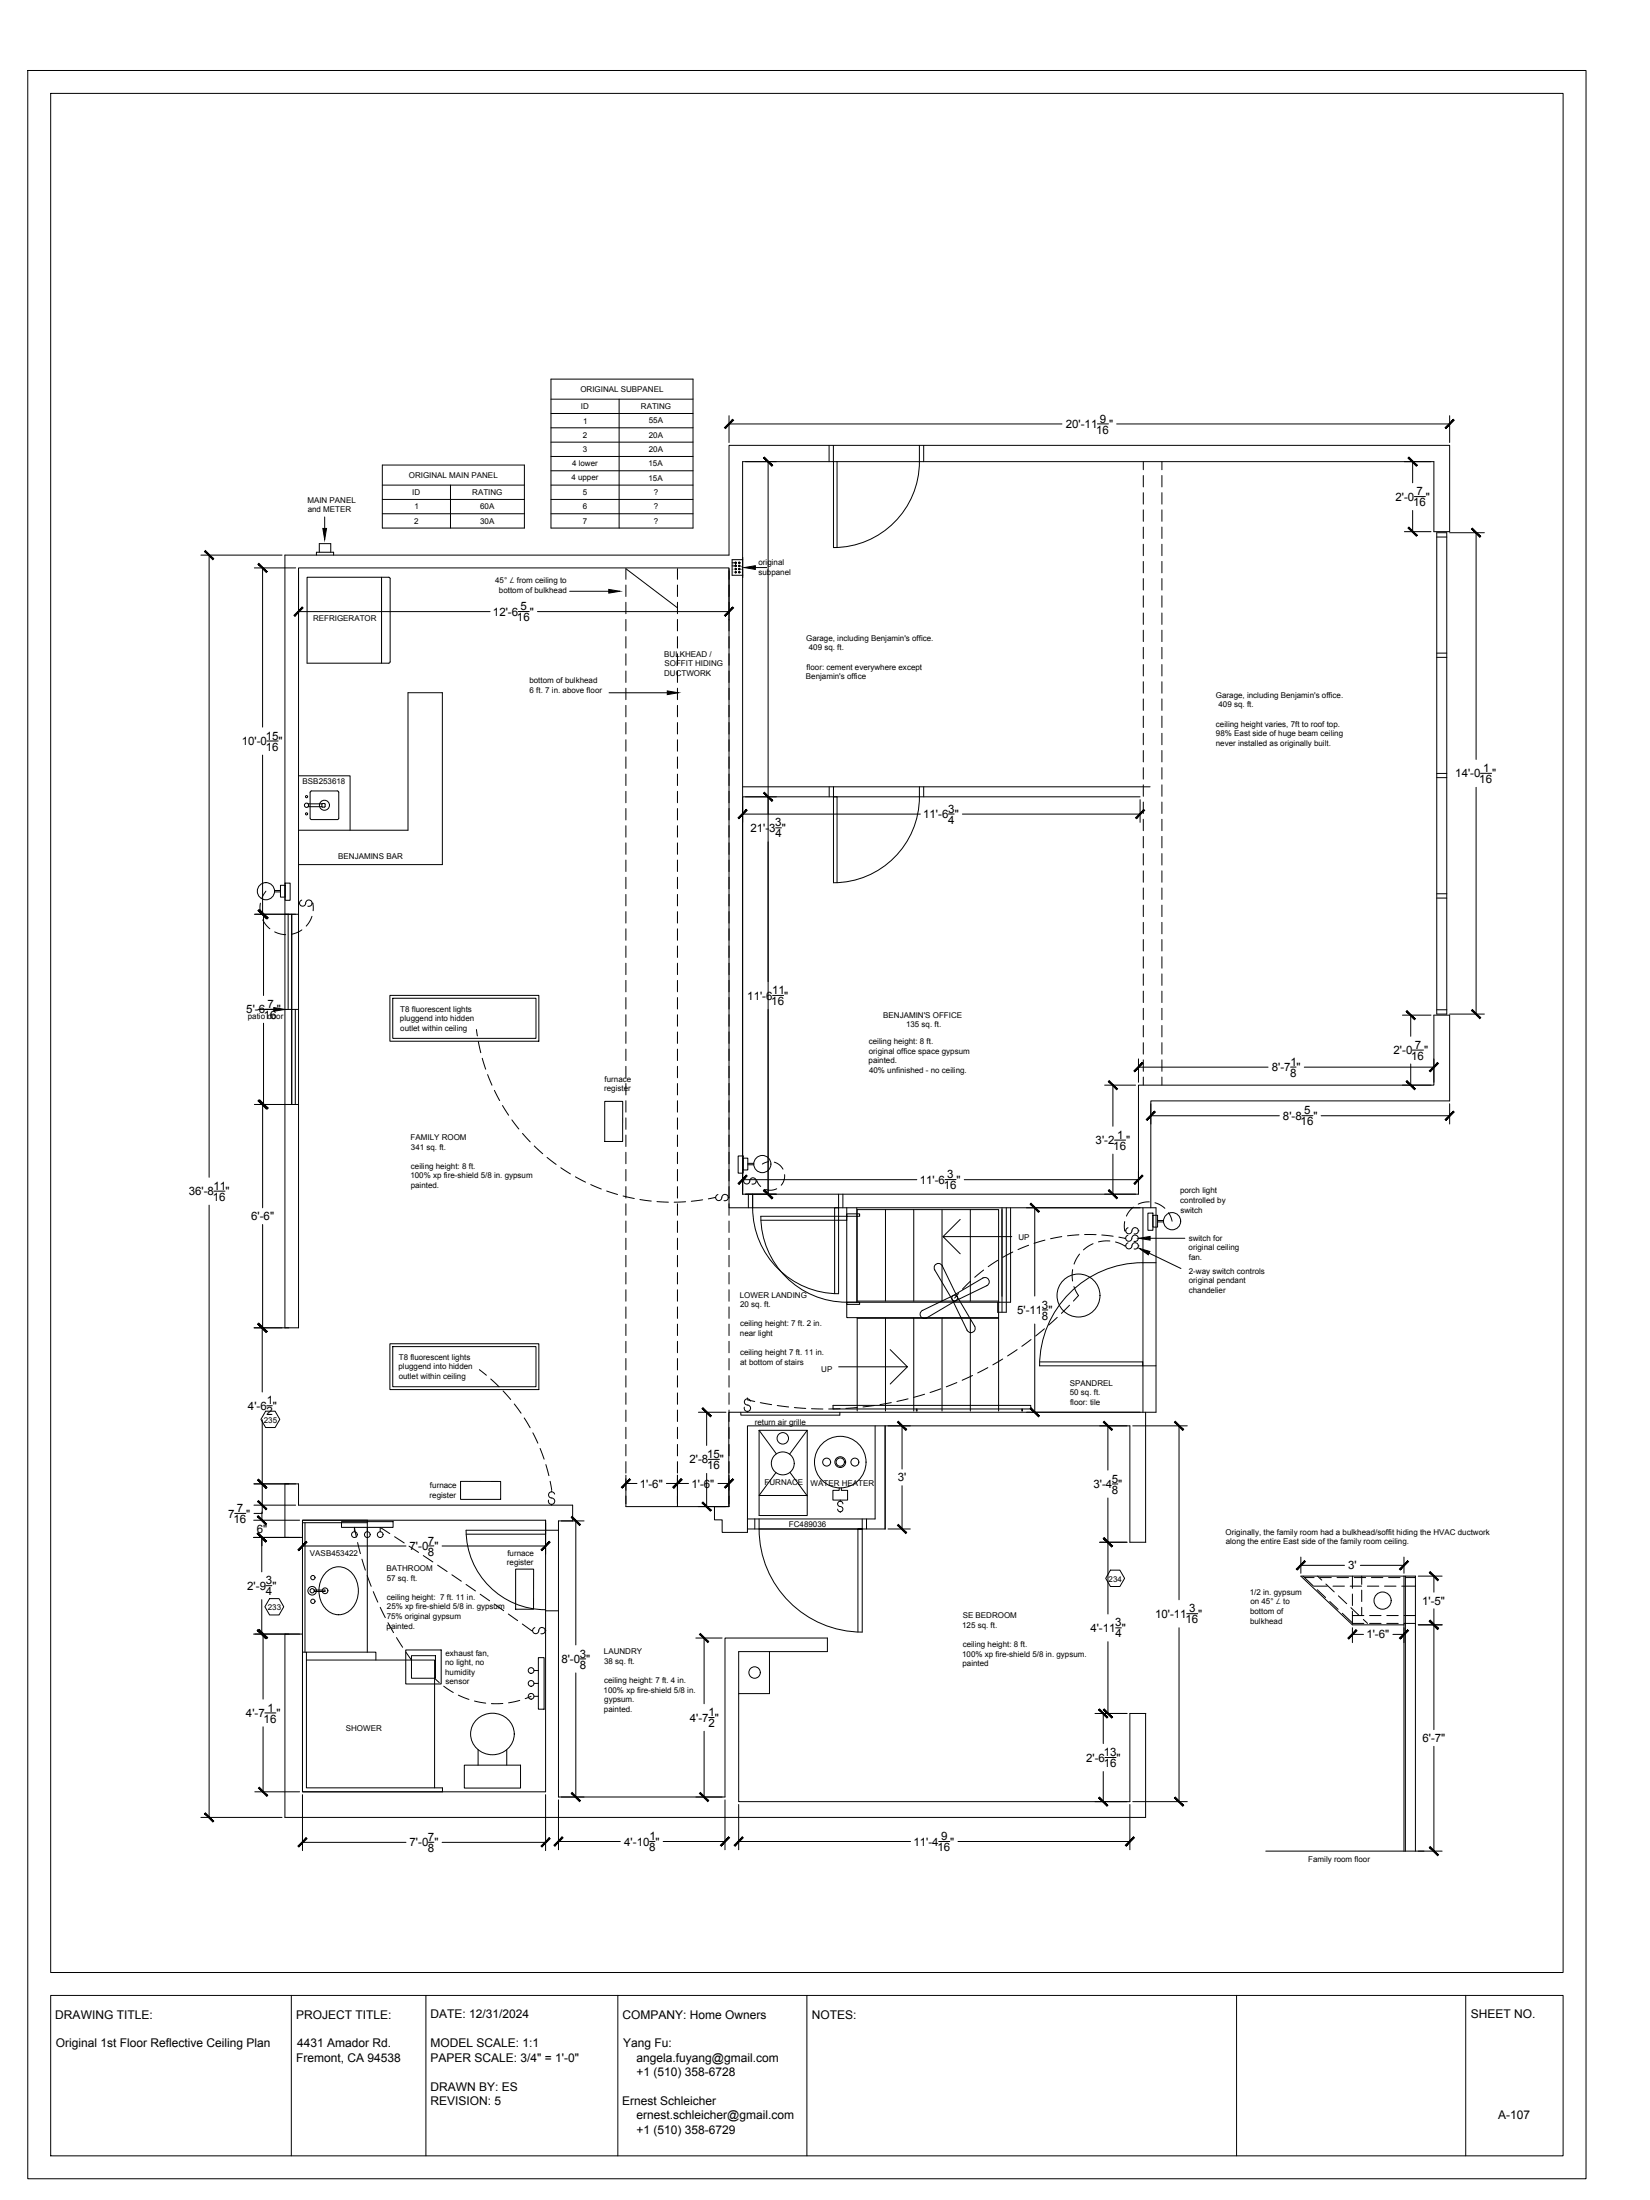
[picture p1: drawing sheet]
<svg xmlns="http://www.w3.org/2000/svg" width="914mm" height="1219mm" viewBox="0 0 914 1219" stroke-linecap="round" stroke-linejoin="round" font-family="sans-serif">
<!-- layer: A-101-Floorplan-1st-floor -->
<g fill="none" stroke="#000" stroke-width=".55">
<path d="M305 210h79v83h-79zM305 221h79M305 229h79M305 237h79M343 221v72M212 258h79v35h-79zM305 245h79M305 253h79M459 247v9M462 247v9h-50v406M464 256v47M510 247a52 52 0 0 1-10 38 48 48 0 0 1-38 18"/>
<path d="M512 247v9M634 256v4M644 256v4M212 269h79M212 277h79M250 269v24M305 269h79M305 277h79M305 261h79M634 264v6M634 273v6M644 264v6"/>
<path d="M644 273v6M180 286v7M212 285h79M305 285h79M634 283v6M634 292v6M644 283v6M644 292v6M796 295h6v267h-6zM796 298h6M175 308v-2h10v2M177 306v-5h6v5"/>
<path d="M211 320v48M215 320l1 1v46l-46 1v-48h45M375 315v6M404 315v6M406 312h2M407 314h1M407 315h1M407 317h1M408 312v2h-2M408 311v1M408 313v1M408 315v1"/>
<path d="M408 317v1M409 312h1M409 314h1M409 315h1M409 317h1M410 311v1M410 313v1M410 315v1M410 317v1M412 310h-6v9h6M419 315h6M462 303v-47h333v39h8v-48h-399v61h-246v428h7v-421h239v354h237v114h-237v52"/>
<path d="M634 302v6M634 311v6M644 302v6M644 311v6M316 328h21M347 321v-6l28 22M347 324v7M347 334v6M375 324v7M375 334v6M404 324v7M404 334v6"/>
<path d="M634 321v6M634 330v7M634 340v6M644 321v6M644 330v7M644 340v6M347 343v7M347 353v6M375 343v7M375 353v6M404 343v7M404 353v6"/>
<path d="M634 349v7M634 359v6M644 349v7M644 359v6M347 362v7M347 372v6M375 362v7M375 372v6M404 362v7M404 372v6M634 368v7M634 378v6"/>
<path d="M644 368v7M644 378v6M796 364h6M796 362h6M338 384h32M347 381v7M347 391v6M375 381v7M375 391v6M404 381v7M404 391v6M634 387v7"/>
<path d="M634 397v6M644 387v7M644 397v6M347 400v7M347 410v6M347 419v7M375 400v7M375 410v6M375 419v7M404 400v7M404 410v6M404 419v7"/>
<path d="M634 406v7M634 416v6M644 406v7M644 416v6M165 430h29v30M172 439h16v15h-16zM347 429v6M347 439v6M375 429v6M375 439v6M404 429v6M404 439v6"/>
<path d="M412 436h225M460 436v6M462 436v53M510 436a48 48 0 0 1-48 53M512 436v6M634 425v7M634 435v6M644 425v7M644 435v6M796 431h6M796 429h6M171 445h7"/>
<path d="M171 447h7M178 445h2v2h-2zM347 448v6M347 458v6M375 448v6M375 458v6M404 448v6M404 458v6M462 442h2v47M632 442h-220v220M634 444v7M634 454v6"/>
<path d="M644 444v7M644 454v6M165 460h61v-76h19v95h-80M347 467v6M347 477v6M375 467v6M375 477v6M404 467v6M404 477v6M634 464v6M634 473v6M644 464v6"/>
<path d="M644 473v6M147 494l-2 4M152 493h3M152 494h3M155 491h3v6h-3zM158 489h3v10h-3zM167 499a1.7 1.7 0 0 0-1 2 1.7 1.7 0 0 0 2 1 1.7 1.7 0 0 0 1-2 1.8 1.8 0 0 1 3-1 1.8 1.8 0 0 1 1 2 1.8 1.8 0 0 1-2 1M347 486v7M347 496v6M375 486v7M375 496v6M404 486v7"/>
<path d="M404 496v6M634 483v6M634 492v6M644 483v6M644 492v6M796 495h6M796 498h6M144 501l1 6M146 510l4 5M152 516l6 2M158 507h7M160 507v52"/>
<path d="M162 507v105M165 501h1M167 515l-6 3M173 508l-3 5M173 501l1 4M347 505v7M347 515v6M375 505v7M375 515v6M404 505v7M404 515v6M634 502v6"/>
<path d="M634 511v7M644 502v6M644 511v7M347 524v7M347 534v6M375 524v7M375 534v6M404 524v7M404 534v6M634 521v6M634 530v7M634 540v6"/>
<path d="M644 521v6M644 530v7M644 540v6M143 559h9M158 559h7M164 559v53M216 552h83v25h-83zM218 553h79v22h-79zM347 543v7M347 553v6M375 543v7M375 553v6"/>
<path d="M404 543v7M404 553v6M634 549v7M634 559v6M644 549v7M644 559v6M796 560h6M264 571l1 3M265 577l1 6M347 562v7M347 572v6M375 562v7"/>
<path d="M375 572v6M404 562v7M404 572v6M634 568v7M634 578v6M644 568v7M644 578v6M267 586l2 7M270 596l3 5M347 581v7M347 591v6M375 581v7"/>
<path d="M375 591v6M404 581v7M404 591v6M634 587v7M634 597v4M644 587v7M644 597v4M158 612h7M274 604l3 6M278 613l4 5M335 610h10v23h-10zM347 600v7"/>
<path d="M347 610v6M347 620v6M375 600v7M375 610v6M375 620v6M404 600v7M404 610v6M404 620v6M284 621l4 5M290 628l4 5M296 635l5 4M347 629v6"/>
<path d="M347 639v6M375 629v6M375 639v6M404 629v6M404 639v6M303 641l5 4M311 647l5 4M319 652l5 3M327 656l6 3M347 648v6M347 658v6M375 648v6"/>
<path d="M375 658v6M404 648v6M404 658v6M409 641h3v9h-3zM412 654h.1M412 642h2v6h-2zM413 653a1.7 1.7 0 0 0-1 2 1.7 1.7 0 0 0 2 1 1.7 1.7 0 0 0 2-2 1.8 1.8 0 0 1 2-1 1.8 1.8 0 0 1 1 2 1.8 1.8 0 0 1-2 1M414 645h4M419 654l3 4M426 644l-4 1M429 644l3 1 2 3M430 659l-2 1-4-1"/>
<path d="M435 651l-1 3-1 3M336 660l6 2M345 663l7 1M347 667v6M347 677v6M355 665l6 1M364 666h6M375 667v6M375 677v6M380 666h-6M389 665l-6 1M397 664h-4"/>
<path d="M398 662a1.7 1.7 0 0 0-1 2 1.7 1.7 0 0 0 2 1 1.7 1.7 0 0 0 1-2 1.8 1.8 0 0 1 2-1 1.8 1.8 0 0 1 1 2 1.8 1.8 0 0 1-2 1M404 664h.1M404 667v6M404 677v6M412 662h219v-61h164v-38h8v47h-165v59M415 662v7M417 662v7M422 676h47v-2h-47a48 48 0 0 0 47 48M465 662v55a48 48 0 0 1-48-48M465 669h-2v48M467 662v7M469 673h7v1h-7z"/>
<path d="M469 669v53M475 669v53M532 676l-9 9M555 669v58M558 669v58h-5v-5M560 669v53h-91v8h84v-9M623 677v4v1h1M628 669l-4 5M633 669v114M636 672h3v10h-3zM637 666l-6 1M639 673h2v7h-2z"/>
<path d="M640 667l6 3M641 676h4M641 677h4M648 672l2 5M347 686v7M347 696v6M375 686v7M375 696v6M404 686v7M404 696v6M553 698l-5 4M561 685h-38l9 10"/>
<path d="M561 694l-5 3M570 690l-6 3M579 687l-6 2M588 685l-6 1M598 684l-6 1M598 695l-3 6M601 684h6M606 689l-6 4M611 684l6 1M615 688h-6M618 688l6 2M620 686h4"/>
<path d="M625 685a1.7 1.7 0 0 0-1 2 1.7 1.7 0 0 0 2 1 1.7 1.7 0 0 0 1-2 1.8 1.8 0 0 1 3-1 1.8 1.8 0 0 1 1 2 1.8 1.8 0 0 1-3 1M625 680a1.7 1.7 0 0 0-1 2 1.7 1.7 0 0 0 2 2 1.7 1.7 0 0 0 1-2M625 689a1.7 1.7 0 0 0-1 2 1.7 1.7 0 0 0 2 1 1.7 1.7 0 0 0 1-2M627 682a1.8 1.8 0 0 1 2-2 1.8 1.8 0 0 1 2 2 1.8 1.8 0 0 1-3 2M627 690a1.8 1.8 0 0 1 2-1 1.8 1.8 0 0 1 2 2 1.8 1.8 0 0 1-3 1M631 686h.1M631 682h.1M631 690h.1M641 700a58 58 0 0 0-65 57h65M347 705v7M347 715v6M375 705v7"/>
<path d="M375 715v6M404 705v7M404 715v6M518 704l10 16 8 17M522 701l8 18M522 702a2.4 2.4 0 0 0-3-2 2.4 2.4 0 0 0-1 4M530 719l10 16M531 717l-2 2M538 710l-5 4M545 708a2.4 2.4 0 0 1 3 1 2.4 2.4 0 0 1-1 4M545 708l-17 10-17 8M545 704l-5 4"/>
<path d="M547 712l-17 9-17 9M594 704v6M595 713l3 5-3 3M347 724v7M347 734v6M375 724v7M375 734v6M404 724v7M404 734v6M469 722h7v1h-7zM491 731v51M506 731v51"/>
<path d="M511 726a2.4 2.4 0 0 0-1 3 2.4 2.4 0 0 0 4 1M522 731v51M538 731v51M540 735a2.4 2.4 0 0 1-1 3 2.4 2.4 0 0 1-3-1M579 736l-5 4M586 730l-5 4M593 723l-5 5M216 745h83v25h-83zM218 746h79v22h-79zM266 759l4 3M347 743v7M347 753v6"/>
<path d="M375 743v7M375 753v6M404 743v7M404 753v6M493 748l10 9h-38M503 757l-10 10M547 758l-5 3M556 753l-6 3M564 748l-6 3M571 742l-5 4M576 755h57v2M272 764l5 5"/>
<path d="M279 771l4 5M285 778l4 5M347 762v7M347 772v6M375 762v7M375 772v6M404 762v7M404 772v6M414 776l4 1M414 775h.1M416 776a1.7 1.7 0 0 0-2-1 1.7 1.7 0 0 0-1 2 1.7 1.7 0 0 0 2 2 1.8 1.8 0 0 1 1 2 1.8 1.8 0 0 1-2 1 1.8 1.8 0 0 1-1-2M421 777l7 1"/>
<path d="M431 779l6 1M462 779h109v2h-109zM485 779l-7 1M494 777l-6 1M503 775l-6 2M512 773l-6 1M521 770l-6 2M530 766l-6 3M539 762l-6 3M147 782h5l3 5-3 4h-5l-2-4zM291 786l3 5M295 794l3 6"/>
<path d="M347 781v7M347 791v6M375 781v7M375 791v6M404 781v7M404 791v6M411 783v1h54v-1M414 782v1M421 793v47h26v-47M421 793h26l-9 13M421 793l9 13M440 780l7 1"/>
<path d="M450 781h6M466 781h-7M475 782v-51h78v51M475 780l-6 1M485 790v52h-71M491 790v57h-77M508 781v1M566 781v1M567 781v1M635 783v72M299 803l3 6M303 812l1 6"/>
<path d="M347 800v7M347 810v6M347 820v6M375 800v7M375 810v6M375 820v6M404 800v7M404 810v6M404 820v6M430 816l-9 13h26M438 816l9 13M255 821h22v10h-22z"/>
<path d="M305 821l1 5M306 826v1M306 834h.1M307 828a1.7 1.7 0 0 0-2-1 1.7 1.7 0 0 0-1 2 1.7 1.7 0 0 0 2 1 1.8 1.8 0 0 1 1 2 1.8 1.8 0 0 1-2 2 1.8 1.8 0 0 1-1-3M347 829v6h57M375 829v6M404 835h-8v7h4v7h14v-59h212v65h9M404 829v6M465 825v1h-3v5h8v-5h-4v-1M466 831v1M466 838h.1M467 833a1.5 1.5 0 0 0-2-1 1.5 1.5 0 0 0-1 2 1.5 1.5 0 0 0 2 1 1.6 1.6 0 0 1 1 3 1.8 1.8 0 0 1-3-2"/>
<path d="M189 843h29v3h-29zM196 849v-3l1 6M198 855l2 6M204 846v3M211 849v-3l5 4M219 852l5 3M227 857l5 3M258 850h44M302 842h-134v10h-10v-30h7v12h152v9h-8v153h93v-88h57v7h-50v83h217v-48h9M302 842v151h-134v-87h-10v101h477v-57M302 842v6h7M302 848h-44a44 44 0 0 0 44 44"/>
<path d="M418 842v5M421 847h57h-3v57M421 842v5M478 842v62a57 57 0 0 1-57-57M480 842v5M201 864l1 6M203 873l3 6M235 862l5 4M243 867l5 4M250 873l6 3M258 878l6 4M286 870h10v22h-10z"/>
<path d="M615 870h6l2 5-2 4h-6l-2-4zM722 873l6 6M723 874h5M728 879h8M730 873l2 3M731 874h7M735 878l4 4M739 879h6M741 874h6M748 879h7M749 873v7M750 874h7"/>
<path d="M755 873v5M758 879h6M760 874h6M767 879h7M770 874h6M777 879h7M778 873v153M779 873v153M779 874h5M149 886h6l2 4-2 5h-6l-2-5zM207 882l2 6M211 891l3 5"/>
<path d="M215 899l3 6M266 883l5 4M274 889l5 4M282 894l5 4M289 900l6 4M302 893h7M730 881l5 4M737 888l5 4M742 884l4 5M744 894l5 5M749 891l4 4M749 895h7"/>
<path d="M749 883v7M749 893v7h7M755 881v7M755 891v4M756 897l2 3M759 895h6M759 900h6M769 895h6M769 900h6M778 895h6M778 900h6M220 908l3 5"/>
<path d="M225 914h19v19h-19zM225 916l3 4M228 918h13v12h-13zM296 902a1.7 1.7 0 0 0-1 2 1.7 1.7 0 0 0 2 1 1.7 1.7 0 0 0 2-2 1.8 1.8 0 0 1 2-1 1.8 1.8 0 0 1 1 2 1.8 1.8 0 0 1-2 1M298 919h4v28h-4zM302 904h1M426 915v24h-17M778 900h-29l-28-27h63v153M241 930l2 2M246 934l5 4M254 939l6 3M296 933h2"/>
<path d="M296 926h2M263 943l6 1M279 944h-7M288 942l-6 2M294 940l-3 1M296 940h2M701 1026h88"/>
<circle cx="408" cy="314" r=".4"/>
<circle cx="408" cy="317" r=".4"/>
<circle cx="408" cy="315" r=".4"/>
<circle cx="408" cy="312" r=".4"/>
<circle cx="410" cy="315" r=".4"/>
<circle cx="410" cy="314" r=".4"/>
<circle cx="410" cy="317" r=".4"/>
<circle cx="410" cy="312" r=".4"/>
<circle cx="170" cy="446" r="1.2"/>
<circle cx="170" cy="441" r=".6"/>
<circle cx="170" cy="451" r=".6"/>
<circle cx="180" cy="446" r="2.8"/>
<circle cx="147" cy="494" r="5"/>
<circle cx="422" cy="645" r="5"/>
<circle cx="650" cy="677" r="5"/>
<circle cx="529" cy="719" r="1.6"/>
<circle cx="598" cy="718" r="12"/>
<circle cx="434" cy="797" r="3"/>
<circle cx="434" cy="811" r="6"/>
<circle cx="458" cy="810" r="2.2"/>
<circle cx="466" cy="810" r="14"/>
<circle cx="466" cy="810" r="3"/>
<circle cx="466" cy="810" r="2.3"/>
<circle cx="474" cy="810" r="2.2"/>
<circle cx="196" cy="850" r="1.6"/>
<circle cx="204" cy="850" r="1.6"/>
<circle cx="211" cy="850" r="1.6"/>
<circle cx="766" cy="887" r="5"/>
<circle cx="294" cy="933" r="1.6"/>
<circle cx="294" cy="926" r="1.6"/>
<circle cx="418" cy="927" r="3"/>
<circle cx="294" cy="940" r="1.6"/>
</g>
<!-- layer: cabinets-sink-toilet-bar -->
<g fill="none" stroke="#000" stroke-width=".55">
<path d="M168 844v-2h36v74M168 844h36M168 844v72M169 844v72M181 871a10 10 0 0 1 11-2 10 10 0 0 1 6 10 13 13 0 0 1-12 16 14 14 0 0 1-5-24zM174 881h6v1h-6M168 916h2v75h75v2h-77zM170 920h71v71M170 916h38v4M264 953a12 12 0 0 1 18 1 12 12 0 0 1-4 17 12 12 0 0 1-15-3 12 12 0 0 1 1-15zM257 978h31v13h-31zM265 970v8"/>
<path d="M281 970v8"/>
<circle cx="173" cy="874" r="1.2"/>
<circle cx="173" cy="882" r="2.4"/>
<circle cx="173" cy="882" r="1.2"/>
<circle cx="173" cy="887" r="1.2"/>
<circle cx="180" cy="882" r="1.6"/>
</g>
<!-- layer: north-staircase -->
<path d="M475 670h78v51h-78zM491 670v51M506 670v51M522 670v51M538 670v51M491 790v57" fill="none" stroke="#000" stroke-width=".55"/>
<!-- layer: A-101-Floorplan-1st-floor -->
<path d="M179 293h2l-1 6zM412 315l7-1v2zM337 327l7 1-7 1zM370 383l6 1-6 1zM152 558l6 1-6 1z" fill="#000" stroke="#000" stroke-width=".55"/>
<!-- layer: A101-Text -->
<path d="M637 694l17 9M637 686h20" fill="none" stroke="#000" stroke-width=".55"/>
<path d="M631 692l6 2-1 1zM631 686l6-1v2z" fill="#000" stroke="#000" stroke-width=".55"/>
<!-- layer: A101-Dimensions -->
<g fill="none" stroke="#000" stroke-width=".55">
<path d="M404 230v15M404 235h185M608 235h6M619 235h184M803 230v15M413 256h17M426 256v406M778 256h15M783 256v12M784 275h6M778 295h15M783 283v12"/>
<path d="M803 295h20M818 295v126M111 308h45M116 308v344M141 315h23M146 315v88M165 316v28M404 316v28M165 339h107M287 339h6M298 339h106M146 418v89"/>
<path d="M148 411h6M818 436v126M820 429h7M412 443v13M412 451h98M413 442h17M430 459h3M526 451h3M533 451h99M632 443v13M141 507h23M146 507v45"/>
<path d="M147 559h6M428 552h6M146 567v45M777 563h16M782 563v11M803 562h20M631 587v13M631 591h72M715 591h3M723 591h72M782 590v11M783 582h6"/>
<path d="M795 587v13M141 612h19M146 612v57M612 601h17M617 601v23M638 612v11M638 618h71M721 618h7M732 618h71M777 601h16M803 612v11M617 640v22"/>
<path d="M618 632h6M412 649v11M412 654h96M524 654h6M534 654h97M631 649v11M116 668v339M119 660h6M146 679v57M413 662h17M569 669h63M573 669v49"/>
<path d="M612 662h17M141 736h19M145 736v35M573 734v49M578 726h3M148 779h3M145 787v52h-4M387 783h15M392 783v18M492 790h12M500 790v24M569 783h63"/>
<path d="M609 790h16M614 790v25M628 790h30M653 790v97M347 818v15M375 818v15M392 817v18M393 809h6M404 818v15M130 839h6M141 822h23M141 834h23"/>
<path d="M145 838v4M347 822h6M369 822h13M387 835h15M398 822h6M500 823v24M614 830v64M616 822h3M140 852h26M141 842h25M145 852v19M145 852v5"/>
<path d="M168 844v17M168 857h57M237 857h3M245 857h57M302 844v17M311 843h13M319 843v69M492 847h12M609 855h16M147 879h4M721 863v9M721 867h24"/>
<path d="M754 867h24M778 863v9M786 873h13M795 873v9M145 887v19M658 894h6M795 892v67M140 906h26M146 906v36M322 919h3M386 908h14M390 908v36"/>
<path d="M614 910v40M618 902h3M653 902v96M749 902v8M749 906h7M772 906h6M778 902v8M786 900h13M319 927v69M146 957v36M147 949h6M390 959v37"/>
<path d="M393 952h3M607 950h18M611 950v16M612 974h6M795 968v58M141 993h25M168 995v31M302 995v31M309 997v28M311 996h13M386 996h14M402 997v28"/>
<path d="M607 998h18M611 982v16M628 998h30M111 1007h45M409 1000v25M626 1000v25M168 1021h57M237 1021h3M245 1021h57M309 1021h35M360 1020h3M368 1021h34"/>
<path d="M409 1021h96M520 1021h6M531 1021h95M786 1026h13"/>
</g>
<g fill="#000" stroke="#000" stroke-width=".55">
<path d="M406 232l-4 5 5-4zM406 232l-4 5h-1z"/>
<path d="M801 237l4-5zM805 232l1 1-5 4z"/>
<path d="M423 254l5 4zM423 254l1-1 4 5z"/>
<path d="M780 254l5 4zM780 254l1-1 4 5z"/>
<path d="M780 293l5 4-4-5zM780 293l5 4z"/>
<path d="M815 293l5 5 1-1zM815 293h1l5 4z"/>
<path d="M113 306l5 4zM114 305l4 5-5-4z"/>
<path d="M143 313l5 4zM143 313v-1l5 5z"/>
<path d="M167 336l-4 5 5-4zM167 336l-4 5z"/>
<path d="M401 341h1l4-5zM406 336l1 1-5 4z"/>
<path d="M414 449l-4 5 4-5zM409 453l5-4-4 5z"/>
<path d="M423 440l5 4zM423 440l1-1 4 5z"/>
<path d="M629 453l1 1 4-5zM634 449l-4 5z"/>
<path d="M143 504v1l5 4zM143 505l5 4z"/>
<path d="M144 505l4 4h1zM144 505v-1l5 5z"/>
<path d="M815 560l6 4-5-5zM815 560l6 4-1 1z"/>
<path d="M779 561l5 4zM779 561l1-1 4 5z"/>
<path d="M633 589l-4 5 4-5zM633 589l-4 5-1-1z"/>
<path d="M779 599l5 4-4-4zM779 599l5 4v1z"/>
<path d="M792 593l1 1 4-5zM797 589l-4 5z"/>
<path d="M144 610l5 4zM144 610l5 4-1 1z"/>
<path d="M143 610l5 5v-1zM143 610l5 4z"/>
<path d="M614 599l5 5v-1zM614 599h1l4 4z"/>
<path d="M640 616l-4 5 4-5zM640 616l-4 5-1-1z"/>
<path d="M801 620v1l4-5zM805 616h1l-5 5z"/>
<path d="M414 651l-4 5 4-4zM414 651l-4 5h-1z"/>
<path d="M424 659l-1 1 5 4zM423 660l5 4z"/>
<path d="M424 659l-1 1 5 4zM423 660l5 4z"/>
<path d="M615 659l-1 1 5 4zM614 660l5 4z"/>
<path d="M628 656h1l4-5zM633 651v1l-4 4z"/>
<path d="M571 667l4 5 1-1zM571 667l5 4-5-4z"/>
<path d="M143 733v1l5 4zM143 734l5 4z"/>
<path d="M143 734l4 4h1zM143 734v-1l5 5z"/>
<path d="M389 781l5 4zM389 781l1-1 4 5z"/>
<path d="M497 788l5 5v-1zM498 788l4 4-5-4z"/>
<path d="M571 780v1l5 4zM571 781l5 4h-1z"/>
<path d="M611 788l5 5 1-1zM612 788l5 4-6-4z"/>
<path d="M651 788l4 5 1-1zM651 788l5 4z"/>
<path d="M143 820l5 4zM143 820l5 4-1 1z"/>
<path d="M143 840l5 5zM143 840l5 5h-1z"/>
<path d="M143 832l5 4zM143 832l5 4-1 1z"/>
<path d="M143 820l4 5 1-1zM143 820l5 4-5-4z"/>
<path d="M349 820l-4 5 4-5zM349 820l-4 5-1-1z"/>
<path d="M373 824v1l4-5zM377 820h1l-5 5z"/>
<path d="M377 820l-4 5 5-5zM377 820l-4 5v-1z"/>
<path d="M390 832l-1 1 5 4zM389 833l5 4z"/>
<path d="M401 824l1 1 4-5zM406 820h1l-5 5z"/>
<path d="M143 850l4 5 1-1zM143 850v-1l5 5z"/>
<path d="M143 850l4 5 1-1zM143 850v-1l5 5z"/>
<path d="M170 854l-4 5 4-4zM170 854l-4 5h-1z"/>
<path d="M300 859l4-5zM304 854l1 1-5 4z"/>
<path d="M317 841l4 4h1zM317 841v-1l5 5z"/>
<path d="M498 845h-1l5 4zM497 845l5 4v1z"/>
<path d="M612 852l-1 1 6 4zM611 853l6 4h-1z"/>
<path d="M611 853l5 4h1zM611 853l1-1 5 5z"/>
<path d="M723 865l-4 5 4-5zM723 865l-4 5h-1z"/>
<path d="M780 865l-4 5zM780 865h1l-5 5z"/>
<path d="M792 871l5 5zM792 871h1l4 5z"/>
<path d="M793 898h-1l5 5zM792 898l5 5z"/>
<path d="M143 903v1l5 4zM143 904l5 4h-1z"/>
<path d="M143 904l5 4zM143 904l1-1 4 5z"/>
<path d="M388 906l4 4h1zM388 906v-1l5 5z"/>
<path d="M752 903l-5 5 5-4zM752 903l-5 5z"/>
<path d="M780 903l-4 5zM780 903l1 1-5 4z"/>
<path d="M792 898l5 5zM792 898h1l4 5z"/>
<path d="M612 947l-1 1 6 4zM611 948l6 4h-1z"/>
<path d="M609 948l4 4h1zM609 948v-1l5 5z"/>
<path d="M144 990l-1 1 5 4zM143 991l5 4v1z"/>
<path d="M317 993v1l5 4zM317 994l5 4h-1z"/>
<path d="M388 993v1l5 4zM388 994l5 4h-1z"/>
<path d="M609 996l5 4zM609 996l5 4-1 1z"/>
<path d="M651 996l5 4-5-4zM651 996l5 4-1 1z"/>
<path d="M114 1005h-1l5 4zM113 1005l5 4v1z"/>
<path d="M170 1018l-4 6 4-5zM170 1018l-4 6-1-1z"/>
<path d="M312 1018l-5 5 5-5zM312 1018l-5 5z"/>
<path d="M411 1018l-4 5 5-5zM411 1018l-4 5z"/>
<path d="M300 1023v1l4-6zM304 1018l1 1-5 5z"/>
<path d="M404 1018l-5 5h1zM404 1018l-4 5z"/>
<path d="M628 1018l-4 5zM628 1018h1l-5 5z"/>
<path d="M793 1023l-1 1 5 4zM792 1024l5 4z"/>
</g>
<!-- layer: 00-page-edge -->
<path d="M15 39h864v1168h-864zM28 52h838v1041h-838z" fill="none" stroke="#000" stroke-width=".55"/>
<!-- layer: Title Block -->
<path d="M28 1106h838v89h-838zM161 1106v89M236 1106v89M342 1106v89M447 1106v89M685 1106v89M812 1106v89" fill="none" stroke="#000" stroke-width=".55"/>
<g font-size="6.7">
<text x="31" y="1119">DRAWING TITLE:</text>
<text x="164" y="1119">PROJECT TITLE:</text>
<text x="239" y="1119">DATE: 12/31/2024</text>
<text x="345" y="1119">COMPANY: Home Owners</text>
<text x="450" y="1119">NOTES:</text>
<text x="815" y="1118">SHEET NO.</text>
<text x="31" y="1135">Original 1st Floor Reflective Ceiling Plan</text>
<text x="165" y="1135">4431 Amador Rd.</text>
<text x="239" y="1135">MODEL SCALE: 1:1</text>
<text x="345" y="1135">Yang Fu:</text>
<text x="164" y="1143">Fremont, CA 94538</text>
<text x="239" y="1143">PAPER SCALE: 3/4&quot; = 1'-0&quot;</text>
<text x="353" y="1143">angela.fuyang@gmail.com</text>
<text x="353" y="1151">+1 (510) 358-6728</text>
<text x="239" y="1159">DRAWN BY: ES</text>
<text x="239" y="1167">REVISION: 5</text>
<text x="345" y="1167">Ernest Schleicher</text>
<text x="353" y="1175">ernest.schleicher@gmail.com</text>
<text x="830" y="1174">A-107</text>
<text x="353" y="1183">+1 (510) 358-6729</text>
</g>
<g font-size="6.4">
<text x="591" y="237">20'-11</text>
<text x="609" y="234">9</text>
<text x="615" y="237">&quot;</text>
<text x="607" y="240">16</text>
<text x="785" y="274">7</text>
<text x="773" y="277">2'-0</text>
<text x="783" y="281">16</text>
<text x="790" y="277">&quot;</text>
<text x="273" y="341">12'-6</text>
<text x="288" y="338">5</text>
<text x="294" y="341">&quot;</text>
<text x="286" y="344">16</text>
<text x="134" y="413">10'-0</text>
<text x="147" y="410">15</text>
<text x="154" y="413">&quot;</text>
<text x="147" y="416">16</text>
<text x="806" y="431">14'-0</text>
<text x="822" y="428">1</text>
<text x="827" y="431">&quot;</text>
<text x="820" y="434">16</text>
<text x="512" y="453">11'-6 &quot;</text>
<text x="525" y="450">3</text>
<text x="416" y="461">21'-3 &quot;</text>
<text x="430" y="458">3</text>
<text x="526" y="456">4</text>
<text x="430" y="464">4</text>
<text x="428" y="551">11</text>
<text x="414" y="554">11'-6</text>
<text x="427" y="557">16</text>
<text x="435" y="554">&quot;</text>
<text x="136" y="562">5'-6</text>
<text x="148" y="559">7</text>
<text x="153" y="562">&quot;</text>
<text x="146" y="565">16</text>
<text x="784" y="581">7</text>
<text x="772" y="584">2'-0</text>
<text x="782" y="587">16</text>
<text x="789" y="584">&quot;</text>
<text x="705" y="594">8'-7 &quot;</text>
<text x="715" y="591">1</text>
<text x="715" y="597">8</text>
<text x="723" y="618">5</text>
<text x="711" y="621">8'-8</text>
<text x="721" y="624">16</text>
<text x="728" y="621">&quot;</text>
<text x="607" y="634">3'-2</text>
<text x="619" y="631">1</text>
<text x="624" y="634">&quot;</text>
<text x="617" y="637">16</text>
<text x="525" y="653">3</text>
<text x="118" y="659">11</text>
<text x="510" y="656">11'-6</text>
<text x="523" y="659">16</text>
<text x="530" y="656">&quot;</text>
<text x="105" y="662">36'-8</text>
<text x="118" y="666">16</text>
<text x="125" y="662">&quot;</text>
<text x="139" y="676">6'-6&quot;</text>
<text x="577" y="725">3</text>
<text x="564" y="728">5'-11 &quot;</text>
<text x="577" y="731">8</text>
<text x="148" y="778">1</text>
<text x="137" y="781">4'-6 &quot;</text>
<text x="148" y="784">2</text>
<text x="392" y="808">15</text>
<text x="382" y="811">2'-8</text>
<text x="392" y="814">16</text>
<text x="399" y="811">&quot;</text>
<text x="498" y="821">3'</text>
<text x="616" y="822">5</text>
<text x="355" y="824">1'-6&quot;</text>
<text x="383" y="824">1'-6&quot;</text>
<text x="606" y="825">3'-4 &quot;</text>
<text x="616" y="828">8</text>
<text x="131" y="838">7</text>
<text x="127" y="841">7</text>
<text x="129" y="844">16</text>
<text x="136" y="841">&quot;</text>
<text x="142" y="849">6&quot;</text>
<text x="237" y="856">7</text>
<text x="227" y="859">7'-0 &quot;</text>
<text x="237" y="862">8</text>
<text x="747" y="870">3'</text>
<text x="137" y="881">2'-9 &quot;</text>
<text x="147" y="878">3</text>
<text x="147" y="884">4</text>
<text x="659" y="894">3</text>
<text x="788" y="889">1'-5&quot;</text>
<text x="640" y="897">10'-11</text>
<text x="657" y="900">16</text>
<text x="664" y="897">&quot;</text>
<text x="604" y="904">4'-11 &quot;</text>
<text x="618" y="901">3</text>
<text x="618" y="907">4</text>
<text x="757" y="908">1'-6&quot;</text>
<text x="311" y="922">8'-0 &quot;</text>
<text x="321" y="919">3</text>
<text x="321" y="925">8</text>
<text x="136" y="952">4'-7</text>
<text x="148" y="949">1</text>
<text x="153" y="952">&quot;</text>
<text x="393" y="951">1</text>
<text x="146" y="955">16</text>
<text x="382" y="954">4'-7 &quot;</text>
<text x="393" y="957">2</text>
<text x="788" y="965">6'-7&quot;</text>
<text x="602" y="976">2'-6</text>
<text x="612" y="973">13</text>
<text x="619" y="976">&quot;</text>
<text x="612" y="979">16</text>
<text x="360" y="1020">1</text>
<text x="522" y="1020">9</text>
<text x="227" y="1023">7'-0 &quot;</text>
<text x="237" y="1020">7</text>
<text x="346" y="1023">4'-10 &quot;</text>
<text x="360" y="1026">8</text>
<text x="506" y="1023">11'-4</text>
<text x="520" y="1026">16</text>
<text x="527" y="1023">&quot;</text>
<text x="237" y="1026">8</text>
</g>
<g font-size="4.4">
<text x="322" y="217">ORIGINAL SUBPANEL</text>
<text x="322" y="227">ID</text>
<text x="355" y="227">RATING</text>
<text x="323" y="235">1</text>
<text x="360" y="235">55A</text>
<text x="323" y="243">2</text>
<text x="360" y="243">20A</text>
<text x="323" y="251">3</text>
<text x="360" y="251">20A</text>
<text x="317" y="258">4 lower</text>
<text x="359" y="258">15A</text>
<text x="227" y="265">ORIGINAL MAIN PANEL</text>
<text x="317" y="266">4 upper</text>
<text x="359" y="266">15A</text>
<text x="228" y="274">ID</text>
<text x="262" y="274">RATING</text>
<text x="323" y="274">5</text>
<text x="362" y="274">?</text>
<text x="170" y="279">MAIN PANEL</text>
<text x="171" y="284">and METER</text>
<text x="230" y="282">1</text>
<text x="266" y="282">60A</text>
<text x="323" y="282">6</text>
<text x="362" y="282">?</text>
<text x="230" y="290">2</text>
<text x="266" y="290">30A</text>
<text x="323" y="290">7</text>
<text x="362" y="290">?</text>
<text x="420" y="313">original</text>
<text x="274" y="323">45° ∠ from ceiling to</text>
<text x="420" y="318">subpanel</text>
<text x="276" y="328">bottom of bulkhead</text>
<text x="173" y="344">REFRIGERATOR</text>
<text x="447" y="355">Garage, including Benjamin's office.</text>
<text x="368" y="364">BULKHEAD /</text>
<text x="448" y="360">409 sq. ft.</text>
<text x="368" y="369">SOFFIT HIDING</text>
<text x="447" y="371">floor: cement everywhere except</text>
<text x="368" y="375">DUCTWORK</text>
<text x="447" y="376">Benjamin's office</text>
<text x="293" y="379">bottom of bulkhead</text>
<text x="294" y="384">6 ft. 7 in. above floor</text>
<text x="674" y="387">Garage, including Benjamin's office.</text>
<text x="675" y="392">409 sq. ft.</text>
<text x="674" y="403">ceiling height varies, 7ft to roof top.</text>
<text x="674" y="413">never installed as originally built.</text>
<text x="674" y="408">98% East side of huge beam ceiling</text>
<text x="168" y="435">BSB253618</text>
<text x="187" y="476">BENJAMINS BAR</text>
<text x="222" y="561">T8 fluorescent lights</text>
<text x="489" y="564">BENJAMIN'S OFFICE</text>
<text x="137" y="565">patio door</text>
<text x="222" y="566">pluggend into hidden</text>
<text x="502" y="569">135 sq. ft.</text>
<text x="222" y="571">outlet within ceiling</text>
<text x="481" y="579">ceiling height: 8 ft.</text>
<text x="481" y="584">original office space gypsum</text>
<text x="481" y="589">painted.</text>
<text x="335" y="599">furnace</text>
<text x="482" y="595">40% unfinished - no ceiling.</text>
<text x="335" y="605">register</text>
<text x="228" y="632">FAMILY ROOM</text>
<text x="228" y="637">341 sq. ft.</text>
<text x="228" y="648">ceiling height: 8 ft.</text>
<text x="227" y="653">100% xp fire-shield 5/8 in. gypsum</text>
<text x="228" y="658">painted.</text>
<text x="654" y="661">porch light</text>
<text x="654" y="667">controlled by</text>
<text x="654" y="672">switch</text>
<text x="564" y="687">UP</text>
<text x="659" y="688">switch for</text>
<text x="659" y="693">original ceiling</text>
<text x="659" y="698">fan.</text>
<text x="659" y="706">2-way switch controls</text>
<text x="659" y="711">original pendant</text>
<text x="410" y="719">LOWER LANDING</text>
<text x="659" y="717">chandelier</text>
<text x="410" y="724">20 sq. ft.</text>
<text x="410" y="735">ceiling height: 7 ft. 2 in.</text>
<text x="410" y="740">near light</text>
<text x="221" y="753">T8 fluorescent lights</text>
<text x="410" y="751">ceiling height 7 ft. 11 in.</text>
<text x="221" y="759">pluggend into hidden</text>
<text x="410" y="756">at bottom of stairs</text>
<text x="455" y="760">UP</text>
<text x="221" y="764">outlet within ceiling</text>
<text x="593" y="768">SPANDREL</text>
<text x="593" y="773">50 sq. ft.</text>
<text x="593" y="779">floor: tile</text>
<text x="146" y="788">235</text>
<text x="418" y="790">return air grille</text>
<text x="238" y="825">furnace</text>
<text x="424" y="823">FURNACE</text>
<text x="449" y="823">WATER HEATER</text>
<text x="238" y="830">register</text>
<text x="437" y="846">FC489036</text>
<text x="679" y="850">Originally, the family room had a bulkhead/soffit hiding the HVAC ductwork</text>
<text x="679" y="856">along the entire East side of the family room ceiling.</text>
<text x="172" y="862">VASB453422</text>
<text x="281" y="862">furnace</text>
<text x="281" y="867">register</text>
<text x="214" y="871">BATHROOM</text>
<text x="214" y="876">57 sq. ft.</text>
<text x="614" y="876">234</text>
<text x="214" y="887">ceiling height: 7 ft. 11 in.</text>
<text x="693" y="884">1/2 in. gypsum</text>
<text x="148" y="892">233</text>
<text x="214" y="892">25% xp fire-shield 5/8 in. gypsum</text>
<text x="693" y="889">on 45° ∠ to</text>
<text x="214" y="897">75% original gypsum</text>
<text x="534" y="897">SE BEDROOM</text>
<text x="693" y="894">bottom of</text>
<text x="693" y="900">bulkhead</text>
<text x="214" y="903">painted.</text>
<text x="533" y="902">125 sq. ft.</text>
<text x="247" y="918">exhaust fan,</text>
<text x="335" y="917">LAUNDRY</text>
<text x="534" y="913">ceiling height: 8 ft.</text>
<text x="247" y="923">no light, no</text>
<text x="335" y="922">38 sq. ft.</text>
<text x="533" y="918">100% xp fire-shield 5/8 in. gypsum.</text>
<text x="533" y="924">painted</text>
<text x="247" y="928">humidity</text>
<text x="247" y="933">sensor</text>
<text x="335" y="933">ceiling height: 7 ft. 4 in.</text>
<text x="335" y="938">100% xp fire-shield 5/8 in.</text>
<text x="335" y="943">gypsum.</text>
<text x="335" y="949">painted.</text>
<text x="192" y="959">SHOWER</text>
<text x="725" y="1032">Family room floor</text>
</g>
<g font-size="1.1">
<text x="406" y="313">1</text>
<text x="406" y="316">5</text>
<text x="406" y="318">7</text>
<text x="410" y="312">2</text>
<text x="410" y="314">4a</text>
<text x="410" y="316">4b</text>
<text x="410" y="317">6</text>
</g>
</svg>
